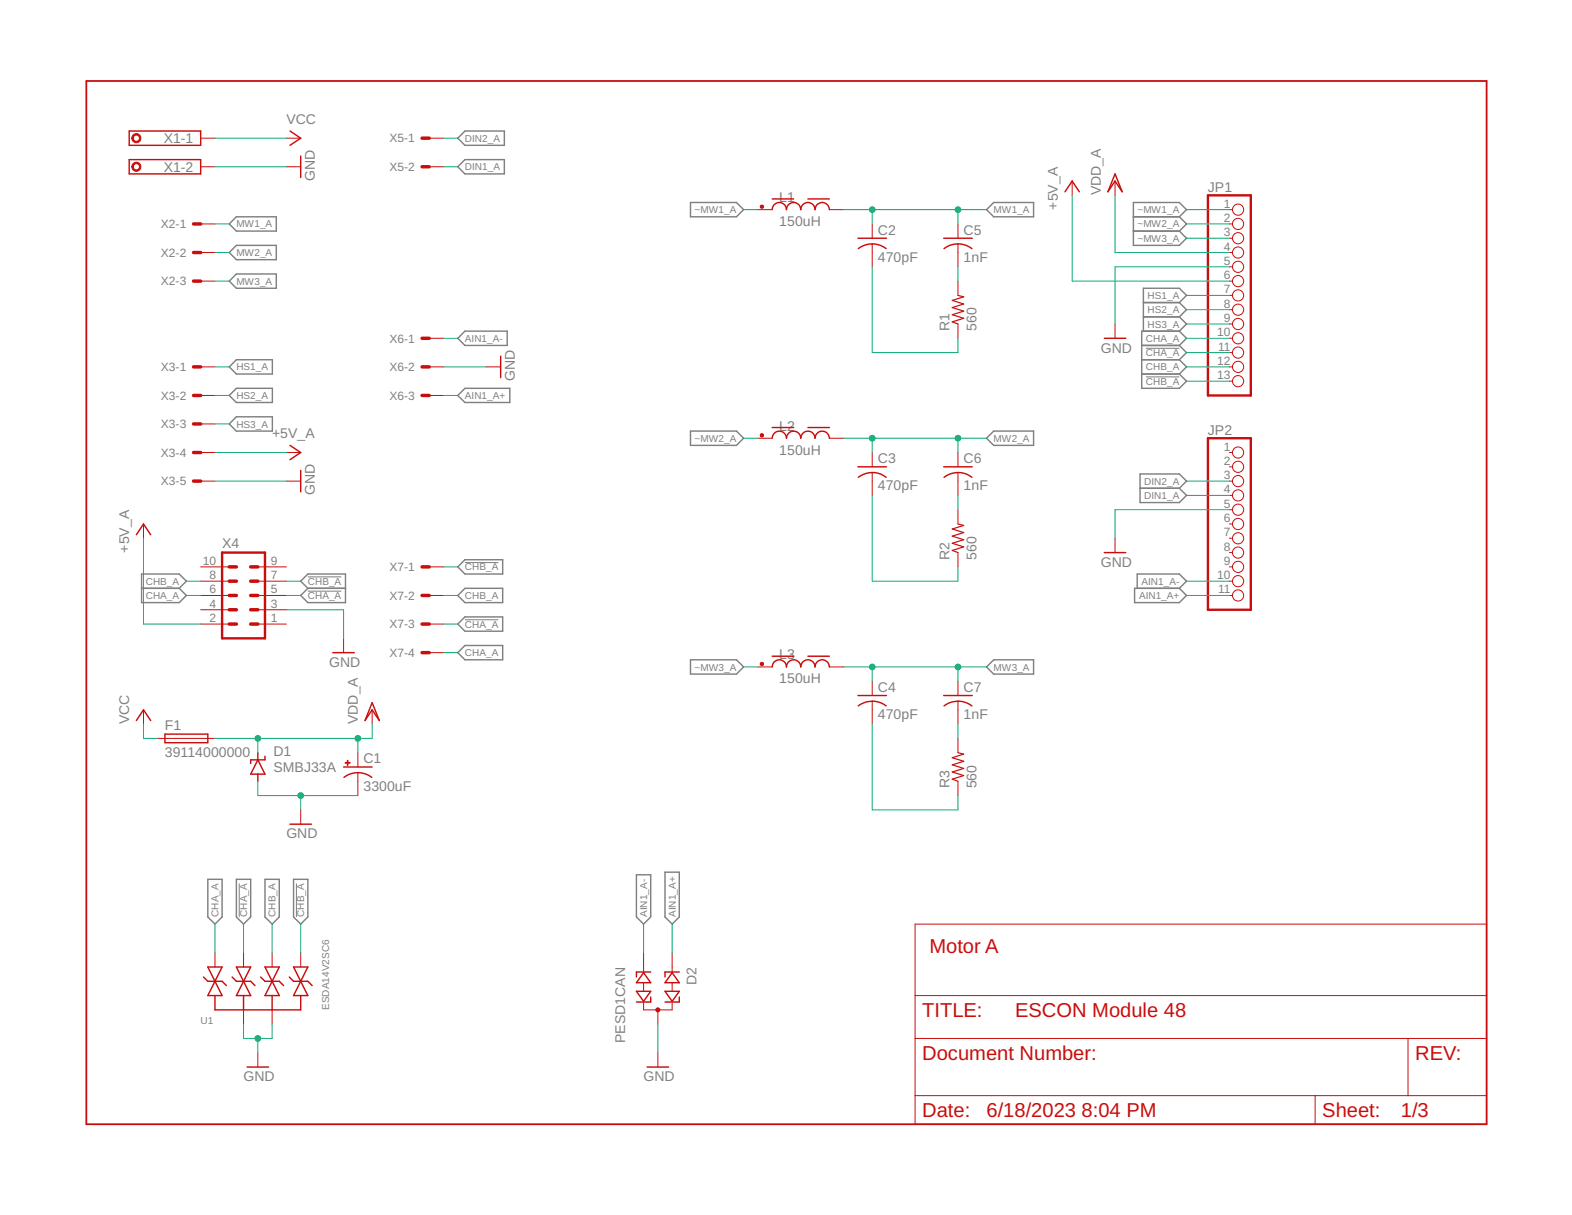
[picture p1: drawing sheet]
<svg xmlns="http://www.w3.org/2000/svg" width="279mm" height="216mm" viewBox="0 0 279 216" stroke-linecap="round" stroke-linejoin="round" font-family="sans-serif">
<g fill="none" stroke="#808080" stroke-width=".25">
<path d="M40.7 39.8l1.3-1.3h7.1v2.6h-7.1zM81.4 24.6l1.2-1.3h7v2.5h-7zM81.4 29.6l1.2-1.2h7v2.5h-7zM122.7 36h8.2l1.3 1.3-1.3 1.2h-8.2zM175.3 37.3l1.3-1.3h7.1v2.5h-7.1zM201.4 38.5h8.2M209.6 38.5l1.3-1.2-1.3-1.3h-8.2v7.6h8.2l1.3-1.3-1.3-1.2M209.6 38.5l1.3 1.3-1.3 1.3M40.7 44.9l1.3-1.3h7.1v2.5h-7.1zM40.7 50l1.3-1.3h7.1v2.5h-7.1zM82.6 58.8h7.5v2.6h-7.5l-1.2-1.3zM201.4 41.1h8.2"/>
<path d="M203.2 53.8h6.4M203.2 56.3h6.4M209.6 53.8l1.3-1.3-1.3-1.3h-6.4v7.6M209.6 58.8h-6.7v10.2h6.7l1.3-1.3-1.3-1.2M209.6 53.8l1.3 1.2-1.3 1.3M209.6 56.3l1.3 1.3-1.3 1.2M209.6 58.8l1.3 1.3-1.3 1.3M40.7 75.3l1.3-1.2h6.4v2.5h-6.4zM40.7 65.2l1.3-1.3h6.4v2.6h-6.4zM40.7 70.3l1.3-1.3h6.4v2.5h-6.4zM82.6 69h8v2.5h-8l-1.2-1.2zM122.7 76.6h8.2l1.3 1.3-1.3 1.2h-8.2z"/>
<path d="M175.3 77.9l1.3-1.3h7.1v2.5h-7.1zM202.9 63.9h6.7M202.9 66.5h6.7M202.9 61.4h6.7M209.6 61.4l1.3 1.3-1.3 1.2M209.6 63.9l1.3 1.3-1.3 1.3M202.6 84.2h7l1.3 1.3-1.3 1.3 1.3 1.2-1.3 1.3h-7zM202.6 86.8h7M25.2 104.5h6.7M25.2 102h6.7l1.2 1.3-1.2 1.2 1.2 1.3-1.2 1.3h-6.7zM53.4 103.3l1.3-1.3h6.7v5.1h-6.7l-1.3-1.3 1.3-1.3zM54.7 104.5h6.7"/>
<path d="M81.4 110.9l1.2-1.3h6.7v2.6h-6.7zM81.4 100.7l1.2-1.2h6.7v2.5h-6.7zM81.4 116l1.2-1.3h6.7v2.5h-6.7zM82.6 104.5h6.7v2.6h-6.7l-1.2-1.3zM122.7 117.2h8.2l1.3 1.3-1.3 1.3h-8.2zM175.3 118.5l1.3-1.3h7.1v2.6h-7.1zM201.7 104.5h7.9l1.3 1.3-1.3 1.3h-7.9zM202.1 104.5v-2.5h7.5l1.3 1.3-1.3 1.2M36.9 156.3h2.6v6.6l-1.3 1.3-1.3-1.3zM42 156.3h2.6v6.6l-1.3 1.3-1.3-1.3zM47.1 156.3h2.5v6.6l-1.2 1.3-1.3-1.3zM52.2 156.3h2.5v6.6l-1.3 1.3-1.2-1.3z"/>
<path d="M113.1 155.4h2.6v7.5l-1.3 1.3-1.3-1.3zM118.2 155h2.5v7.9l-1.2 1.3-1.3-1.3z"/>
</g>
<path d="M203.7 61.9h5.9M203.7 67h5.9M82.6 100h6M54.7 105.1h6M54.7 102.5h6M82.6 110.1h6M42.5 157v5.9M52.7 157v5.9" fill="none" stroke="#808080" stroke-width=".18"/>
<path d="M15.3 14.4h248.9v185.4h-248.9z" fill="none" stroke="#c90d0c" stroke-width=".32"/>
<g fill="none" stroke="#c90d0c" stroke-width=".18">
<path d="M35.7 39.8h2.5M35.7 24.6h2.5M35.7 29.6h2.5M50.9 24.6h2.5M50.9 29.6h2.5M76.3 24.6h2.5M76.3 29.6h2.5M134.7 37.3h2.5M147.4 37.3h2.5M155 39.8v2.5M170.3 39.8v2.5M190.6 32.2v2.5"/>
<path d="M198.2 32.2v2.5M218.5 37.3h.6M218.5 39.8h.6M35.7 44.9h2.5M35.7 50h2.5M155 43.3v4.1M170.3 43.3v4.1M170.3 50v2.5M170.3 57.6v2.5M198.2 57.6v2.5M218.5 42.3h.6M218.5 44.9h.6"/>
<path d="M218.5 47.4h.6M218.5 50h.6M218.5 52.5h.6M218.5 55h.6M218.5 57.6h.6M35.7 65.2h2.5M35.7 70.3h2.5M35.7 75.3h2.5M76.3 60.1h2.5M76.3 65.2h2.5M76.3 70.3h2.5M86.4 65.2h2.6"/>
<path d="M134.7 77.9h2.5M147.4 77.9h2.5M218.5 60.1h.6M218.5 62.7h.6M218.5 65.2h.6M218.5 67.7h.6M25.5 93.1v2.6M35.7 80.4h2.5M35.7 85.5h2.5M50.9 80.4h2.5M50.9 85.5h2.5M155 80.4v2.6"/>
<path d="M155 84v4M170.3 80.4v2.6M170.3 84v4M170.3 90.6v2.5M170.3 98.2v2.5M198.2 95.7v2.5M218.5 80.4h.6M218.5 83h.6M218.5 85.5h.6M218.5 88h.6M218.5 90.6h.6M218.5 93.1h.6"/>
<path d="M218.5 95.7h.6M218.5 98.2h.6M35.7 100.7h5M35.7 103.3h5M35.7 105.8h5M35.7 110.9h5M35.7 108.4h5M45.8 100.7h5.1M45.8 103.3h5.1M45.8 105.8h5.1M45.8 110.9h5.1M45.8 108.4h5.1"/>
<path d="M61.1 113.4v2.6M76.3 100.7h2.5M76.3 105.8h2.5M76.3 110.9h2.5M76.3 116h2.5M134.7 118.5h2.5M147.4 118.5h2.5M218.5 100.7h.6M218.5 103.3h.6M218.5 105.8h.6M25.5 126.1v2.6M28 131.2h10.2"/>
<path d="M63.6 133.8v2.5M63.6 137.3v4.1M66.1 126.1v2.6M155 121.1v2.5M155 124.6v4.1M170.3 121.1v2.5M170.3 124.6v4.1M170.3 131.2v2.6M170.3 138.8v2.6M53.4 143.9v2.6M38.2 169.3v2.5M43.3 169.3v2.5"/>
<path d="M43.3 179.5v2.5M48.4 169.3v2.5M48.4 179.5v2.5M53.4 169.3v2.5M114.4 178.2v1.3h5.1v-1.3M114.4 169.3v3.5M114.4 174.7v1.4M116.9 179.5v2.5M119.5 169.3v3.5M119.5 174.7v1.4M162.6 164.2h101.6v35.6h-101.6zM162.6 176.9h101.6"/>
<path d="M45.8 187.1v2.5M116.9 187.1v2.5M162.6 184.5h101.6M162.6 194.7h101.6M233.7 194.7v5.1M250.3 184.5v10.2"/>
<circle cx="220" cy="37.3" r=".99"/>
<circle cx="220" cy="39.8" r=".99"/>
<circle cx="220" cy="42.3" r=".99"/>
<circle cx="220" cy="50" r=".99"/>
<circle cx="220" cy="57.6" r=".99"/>
<circle cx="220" cy="44.9" r=".99"/>
<circle cx="220" cy="52.5" r=".99"/>
<circle cx="220" cy="47.4" r=".99"/>
<circle cx="220" cy="55" r=".99"/>
<circle cx="220" cy="60.1" r=".99"/>
<circle cx="220" cy="62.7" r=".99"/>
<circle cx="220" cy="67.7" r=".99"/>
<circle cx="220" cy="65.2" r=".99"/>
<circle cx="220" cy="95.7" r=".99"/>
<circle cx="220" cy="88" r=".99"/>
<circle cx="220" cy="98.2" r=".99"/>
<circle cx="220" cy="90.6" r=".99"/>
<circle cx="220" cy="93.1" r=".99"/>
<circle cx="220" cy="83" r=".99"/>
<circle cx="220" cy="80.4" r=".99"/>
<circle cx="220" cy="85.5" r=".99"/>
<circle cx="220" cy="103.3" r=".99"/>
<circle cx="220" cy="105.8" r=".99"/>
<circle cx="220" cy="100.7" r=".99"/>
</g>
<g fill="none" stroke="#c90d0c" stroke-width=".25">
<path d="M23 23.3h12.7v2.5h-12.7zM23 28.4h12.7v2.5h-12.7zM51.5 23.3l1.9 1.3-1.9 1.2M53.4 27.7v3.8M137.2 37.3a1.27 1.27 0 0 1 1.3-1.3 1.27 1.27 0 0 1 1.3 1.3 1.27 1.27 0 0 1 1.3-1.3 1.27 1.27 0 0 1 1.2 1.3 1.27 1.27 0 0 1 1.3-1.3 1.27 1.27 0 0 1 1.3 1.3 1.27 1.27 0 0 1 1.2-1.3 1.27 1.27 0 0 1 1.3 1.3M137.2 35.3h3.9M143.6 35.3h3.8M189.3 34.1l1.3-1.9 1.2 1.9M198.2 30.9l1.3 3.2-1.3-1.9-1.3 1.9zM152.5 42.3h5.1M155 43.3a4.2 4.2 0 0 1 2.5 .9M155 43.3a3.9 3.9 0 0 0-2.5 .9"/>
<path d="M167.7 42.3h5.1M170.3 43.3a4.2 4.2 0 0 1 2.4 .9M170.3 43.3a3.9 3.9 0 0 0-2.5 .9M51.5 79.1l1.9 1.3-1.9 1.3M89 63.3v3.8M137.2 77.9a1.27 1.27 0 0 1 1.3-1.3 1.27 1.27 0 0 1 1.3 1.3 1.27 1.27 0 0 1 1.3-1.3 1.27 1.27 0 0 1 1.2 1.3 1.27 1.27 0 0 1 1.3-1.3 1.27 1.27 0 0 1 1.3 1.3 1.27 1.27 0 0 1 1.2-1.3 1.27 1.27 0 0 1 1.3 1.3M137.2 76h3.9M143.6 76h3.8M196.3 60.1h3.8M24.2 95l1.3-1.9 1.3 1.9M53.4 83.6v3.8M152.5 83h5.1"/>
<path d="M152.5 84.8a4 4 0 0 1 5 0M167.7 83h5.1M167.8 84.8a4 4 0 0 1 4.9 0M196.3 98.2h3.8M59.2 116h3.8M137.2 118.5a1.27 1.27 0 0 1 1.3-1.3 1.27 1.27 0 0 1 1.3 1.3 1.27 1.27 0 0 1 1.3-1.3 1.27 1.27 0 0 1 1.2 1.3 1.27 1.27 0 0 1 1.3-1.3 1.27 1.27 0 0 1 1.3 1.3 1.27 1.27 0 0 1 1.2-1.3 1.27 1.27 0 0 1 1.3 1.3M137.2 116.6h3.9M143.6 116.6h3.8M24.2 128l1.3-1.9 1.3 1.9M29.3 130.5h7.6v1.5h-7.6zM45.8 135l1.3 2.6h-2.5zM45.8 133.8v1.2"/>
<path d="M45.8 137.6v1.2M47.1 134.4v.6h-2.5v.7M61.1 136.3h5M61.1 138.1a4 4 0 0 1 5 0M66.1 124.9l1.3 3.1-1.3-1.9-1.2 1.9zM152.5 123.6h5.1M152.5 125.4a4 4 0 0 1 5 0M167.7 123.6h5.1M167.8 125.4a4 4 0 0 1 4.9 0M51.5 146.5h3.9M36.2 173.6l.7 .8h2.6l.7 .7M36.9 171.8l2.6 5.1h-2.6l2.6-5.1z"/>
<path d="M38.2 176.9v2.6h15.2v-2.6M41.3 173.6l.7 .8h2.6l.7 .7M42 171.8h2.6l-2.6 5.1h2.6zM43.3 176.9v2.6M46.3 173.6l.8 .8h2.5l.8 .7M47.1 171.8h2.5l-2.5 5.1h2.5zM48.4 176.9v2.6M51.4 173.6l.8 .8h2.5l.8 .7M52.2 171.8h2.5l-2.5 5.1h2.5zM113.1 176.1h2.6l-1.3 1.8zM114.4 172.8l1.3 1.8h-2.6zM115.7 177.2v.9h-2.6"/>
<path d="M115.7 172.7h-2.6v.9M118.2 176.1h2.5l-1.2 1.8zM119.5 172.8l1.2 1.8h-2.5zM120.7 177.2v.9h-2.5M120.7 172.7h-2.5v.9M43.9 189.6h3.8M115 189.6h3.8"/>
</g>
<g fill="#c90d0c" stroke="#c90d0c" stroke-width=".18">
<path d="M61.3 135.5h.9v.1h-.9z"/>
<path d="M61.7 135.1h.1v.9h-.1z"/>
</g>
<g fill="#c90d0c" stroke="#c90d0c" stroke-width=".18">
<path d="M135.2 36.5h.4v.4h-.4z" fill-rule="evenodd"/>
<path d="M135.2 117.8h.4v.4h-.4z" fill-rule="evenodd"/>
<path d="M23.6 24a.81 .81 0 0 1 1.3 .1 .81 .81 0 0 1-.4 1.2 .81 .81 0 0 1-1.1-.7h.3a.56 .56 0 0 1 .8-.5 .56 .56 0 0 1 .1 .9 .56 .56 0 0 1-.9-.3v-.1h-.3z" fill-rule="evenodd"/>
<path d="M23.6 29.1a.81 .81 0 0 1 1.3 .1 .81 .81 0 0 1-.4 1.2 .81 .81 0 0 1-1.1-.8h.3a.56 .56 0 0 1 .8-.4 .56 .56 0 0 1 .1 .9 .56 .56 0 0 1-.9-.3v-.2h-.3z" fill-rule="evenodd"/>
<circle cx="116.9" cy="179.5" r=".36"/>
<circle cx="135.4" cy="77.4" r=".31"/>
</g>
<path d="M170.3 52.5l1 .2-2.1 .7 2.1 .6-2.1 .7 2.1 .6-2.1 .6 2.1 .7-2.1 .6 1.1 .4M170.3 93.1l1 .3-2.1 .6 2.1 .6-2.1 .7 2.1 .6-2.1 .6 2.1 .7-2.1 .6 1.1 .4M170.3 133.8l1 .2-2.1 .6 2.1 .7-2.1 .6 2.1 .6-2.1 .7 2.1 .6-2.1 .7 1.1 .3" fill="none" stroke="#c90d0c" stroke-width=".21"/>
<path d="M214.7 34.7h7.6v35.6h-7.6zM214.7 77.9h7.6v30.5h-7.6zM39.5 98.2h7.6v15.2h-7.6z" fill="none" stroke="#c90d0c" stroke-width=".42"/>
<g fill="none" stroke="#c90d0c" stroke-width=".61">
<path d="M34.4 39.8h1.3M75 29.6h1.3M75 24.6h1.3M34.4 44.9h1.3M34.4 50h1.3M34.4 65.2h1.3M34.4 70.3h1.3M34.4 75.3h1.3M75 65.2h1.3M75 70.3h1.3M75 60.1h1.3M34.4 80.4h1.3"/>
<path d="M34.4 85.5h1.3M40.7 100.7h1.3M40.7 103.3h1.3M40.7 105.8h1.3M40.7 108.4h1.3M40.7 110.9h1.3M44.6 100.7h1.2M44.6 103.3h1.2M44.6 105.8h1.2M44.6 108.4h1.2M44.6 110.9h1.2M75 100.7h1.3"/>
<path d="M75 105.8h1.3M75 110.9h1.3M75 116h1.3"/>
</g>
<g fill="none" stroke="#0dab76" stroke-width=".18">
<path d="M38.2 39.8h2.5M38.2 29.6h12.7M38.2 24.6h12.7M78.8 29.6h2.6M78.8 24.6h2.6M132.2 37.3h2.5M149.9 37.3h25.4M155 37.3v2.5M170.3 37.3v2.5M190.6 34.7v15.3h27.9M198.2 34.7v10.2h20.3M210.9 39.8h7.6"/>
<path d="M210.9 37.3h7.6M38.2 44.9h2.5M38.2 50h2.5M155 47.4v15.3h15.3v-2.6M170.3 47.4v2.6M210.9 52.5h7.6M210.9 55h7.6M210.9 57.6h7.6M210.9 42.3h7.6M218.5 47.4h-20.3v10.2M38.2 65.2h2.5M38.2 70.3h2.5"/>
<path d="M38.2 75.3h2.5M78.8 65.2h7.6M78.8 70.3h2.6M78.8 60.1h2.6M132.2 77.9h2.5M149.9 77.9h25.4M155 77.9v2.5M170.3 77.9v2.5M210.9 65.2h7.6M210.9 62.7h7.6M210.9 60.1h7.6M210.9 67.7h7.6"/>
<path d="M25.5 95.7v15.2h10.2M38.2 85.5h12.7M38.2 80.4h12.7M155 88v15.3h15.3v-2.6M170.3 88v2.6M210.9 88h7.6M210.9 85.5h7.6M218.5 90.6h-20.3v5.1M33.1 105.8h2.6M33.1 103.3h2.6M50.9 105.8h2.5M50.9 103.3h2.5"/>
<path d="M50.9 108.4h10.2v5M78.8 105.8h2.6M78.8 110.9h2.6M78.8 116h2.6M78.8 100.7h2.6M132.2 118.5h2.5M149.9 118.5h25.4M155 118.5v2.6M170.3 118.5v2.6M210.9 105.8h7.6M210.9 103.3h7.6M25.5 128.7v2.5h2.5"/>
<path d="M45.8 131.2v2.6M45.8 138.8v2.6h17.8M63.6 131.2v2.6M66.1 128.7v2.5h-27.9M155 128.7v15.2h15.3v-2.5M170.3 128.7v2.5M53.4 141.4v2.5M38.2 164.2v5.1M43.3 164.2v5.1M48.4 164.2v5.1M53.4 164.2v5.1M114.4 164.2v5.1"/>
<path d="M119.5 164.2v5.1M43.3 182v2.5h5.1v-2.5M45.8 184.5v2.6M116.9 182v5.1"/>
</g>
<g fill="#0dab76" stroke="#0dab76" stroke-width=".18">
<circle cx="155" cy="37.3" r=".51"/>
<circle cx="170.3" cy="37.3" r=".51"/>
<circle cx="155" cy="77.9" r=".51"/>
<circle cx="170.3" cy="77.9" r=".51"/>
<circle cx="155" cy="118.5" r=".51"/>
<circle cx="170.3" cy="118.5" r=".51"/>
<circle cx="45.8" cy="131.2" r=".51"/>
<circle cx="63.6" cy="131.2" r=".51"/>
<circle cx="53.4" cy="141.4" r=".51"/>
<circle cx="45.8" cy="184.5" r=".51"/>
</g>
<g font-size="3.6" fill="#c90d0c">
<text x="165.2" y="169.3">Motor A</text>
<text x="163.9" y="180.7">TITLE:</text>
<text x="180.4" y="180.7">ESCON Module 48</text>
<text x="163.9" y="188.3">Document Number:</text>
<text x="251.5" y="188.3">REV:</text>
<text x="163.9" y="198.5">Date:</text>
<text x="175.3" y="198.5">6/18/2023</text>
<text x="192.2" y="198.5">8:04 PM</text>
<text x="235" y="198.5">Sheet:</text>
<text x="249" y="198.5">1/3</text>
</g>
<g font-size="2.5" fill="#808080">
<text x="50.9" y="22">VCC</text>
<text x="29.1" y="25.4">X1-1</text>
<text x="29.1" y="30.5">X1-2</text>
<text x="56" y="32.2" transform="rotate(-90 56 32.2)">GND</text>
<text x="138.5" y="35.9">L1</text>
<text x="195.7" y="34.7" transform="rotate(-90 195.7 34.7)">VDD_A</text>
<text x="214.7" y="34.1">JP1</text>
<text x="138.5" y="40.2">150uH</text>
<text x="156" y="41.7">C2</text>
<text x="171.3" y="41.7">C5</text>
<text x="188" y="37.3" transform="rotate(-90 188 37.3)">+5V_A</text>
<text x="156" y="46.5">470pF</text>
<text x="171.3" y="46.5">1nF</text>
<text x="168.8" y="58.8" transform="rotate(-90 168.8 58.8)">R1</text>
<text x="173.6" y="58.8" transform="rotate(-90 173.6 58.8)">560</text>
<text x="195.7" y="62.6">GND</text>
<text x="91.5" y="67.7" transform="rotate(-90 91.5 67.7)">GND</text>
<text x="48.4" y="77.9">+5V_A</text>
<text x="138.5" y="76.5">L2</text>
<text x="214.7" y="77.2">JP2</text>
<text x="138.5" y="80.8">150uH</text>
<text x="156" y="82.3">C3</text>
<text x="171.3" y="82.3">C6</text>
<text x="56" y="88" transform="rotate(-90 56 88)">GND</text>
<text x="156" y="87.1">470pF</text>
<text x="171.3" y="87.1">1nF</text>
<text x="23" y="98.2" transform="rotate(-90 23 98.2)">+5V_A</text>
<text x="39.5" y="97.4">X4</text>
<text x="168.8" y="99.5" transform="rotate(-90 168.8 99.5)">R2</text>
<text x="173.6" y="99.5" transform="rotate(-90 173.6 99.5)">560</text>
<text x="195.7" y="100.7">GND</text>
<text x="58.5" y="118.5">GND</text>
<text x="138.5" y="117.1">L3</text>
<text x="138.5" y="121.4">150uH</text>
<text x="156" y="123">C4</text>
<text x="171.3" y="123">C7</text>
<text x="23" y="128.7" transform="rotate(-90 23 128.7)">VCC</text>
<text x="29.3" y="129.7">F1</text>
<text x="63.6" y="128.7" transform="rotate(-90 63.6 128.7)">VDD_A</text>
<text x="156" y="127.8">470pF</text>
<text x="171.3" y="127.8">1nF</text>
<text x="29.3" y="134.5">39114000000</text>
<text x="48.6" y="137.2">SMBJ33A</text>
<text x="48.6" y="134.4">D1</text>
<text x="64.6" y="135.7">C1</text>
<text x="64.6" y="140.5">3300uF</text>
<text x="168.8" y="140.1" transform="rotate(-90 168.8 140.1)">R3</text>
<text x="173.6" y="140.1" transform="rotate(-90 173.6 140.1)">560</text>
<text x="50.9" y="149">GND</text>
<text x="123.8" y="175" transform="rotate(-90 123.8 175)">D2</text>
<text x="111.1" y="185.3" transform="rotate(-90 111.1 185.3)">PESD1CAN</text>
<text x="43.3" y="192.2">GND</text>
<text x="114.4" y="192.2">GND</text>
</g>
<g font-size="2.1" fill="#808080">
<text x="69.2" y="25.3">X5-1</text>
<text x="69.2" y="30.4">X5-2</text>
<text x="28.6" y="40.6">X2-1</text>
<text x="217.5" y="36.9">1</text>
<text x="217.5" y="39.4">2</text>
<text x="217.5" y="42">3</text>
<text x="28.6" y="45.6">X2-2</text>
<text x="217.5" y="44.5">4</text>
<text x="217.5" y="47.1">5</text>
<text x="28.6" y="50.7">X2-3</text>
<text x="217.5" y="49.6">6</text>
<text x="217.5" y="52.1">7</text>
<text x="216.3" y="59.7">10</text>
<text x="217.5" y="54.7">8</text>
<text x="217.5" y="57.2">9</text>
<text x="28.6" y="65.9">X3-1</text>
<text x="69.2" y="60.9">X6-1</text>
<text x="69.2" y="65.9">X6-2</text>
<text x="216.3" y="64.8">12</text>
<text x="216.5" y="62.3">11</text>
<text x="28.6" y="71">X3-2</text>
<text x="69.2" y="71">X6-3</text>
<text x="216.3" y="67.4">13</text>
<text x="28.6" y="76.1">X3-3</text>
<text x="28.6" y="81.2">X3-4</text>
<text x="217.5" y="80.1">1</text>
<text x="217.5" y="82.6">2</text>
<text x="28.6" y="86.3">X3-5</text>
<text x="217.5" y="85.1">3</text>
<text x="217.5" y="87.7">4</text>
<text x="217.5" y="90.2">5</text>
<text x="217.5" y="92.8">6</text>
<text x="217.5" y="95.3">7</text>
<text x="36" y="100.4">10</text>
<text x="48.2" y="100.4">9</text>
<text x="69.2" y="101.5">X7-1</text>
<text x="217.5" y="97.8">8</text>
<text x="217.5" y="100.4">9</text>
<text x="37.2" y="108">4</text>
<text x="37.2" y="105.5">6</text>
<text x="37.2" y="102.9">8</text>
<text x="48.2" y="108">3</text>
<text x="48.2" y="105.5">5</text>
<text x="48.2" y="102.9">7</text>
<text x="69.2" y="106.6">X7-2</text>
<text x="216.3" y="102.9">10</text>
<text x="216.5" y="105.5">11</text>
<text x="37.2" y="110.5">2</text>
<text x="48.2" y="110.5">1</text>
<text x="69.2" y="111.7">X7-3</text>
<text x="69.2" y="116.7">X7-4</text>
</g>
<g font-size="1.8" fill="#808080">
<text x="82.6" y="25.2">DIN2_A</text>
<text x="82.6" y="30.3">DIN1_A</text>
<text x="42" y="40.4">MW1_A</text>
<text x="123.5" y="37.9">~MW1_A</text>
<text x="176.6" y="37.9">MW1_A</text>
<text x="202.2" y="37.9">~MW1_A</text>
<text x="202.2" y="40.4">~MW2_A</text>
<text x="42" y="45.5">MW2_A</text>
<text x="202.2" y="43">~MW3_A</text>
<text x="42" y="50.6">MW3_A</text>
<text x="204" y="53.1">HS1_A</text>
<text x="204" y="55.7">HS2_A</text>
<text x="204" y="58.2">HS3_A</text>
<text x="42" y="65.8">HS1_A</text>
<text x="82.6" y="60.7">AIN1_A-</text>
<text x="203.7" y="63.3">CHA_A</text>
<text x="203.7" y="60.7">CHA_A</text>
<text x="203.7" y="65.8">CHB_A</text>
<text x="42" y="70.9">HS2_A</text>
<text x="82.6" y="70.9">AIN1_A+</text>
<text x="203.7" y="68.4">CHB_A</text>
<text x="42" y="76">HS3_A</text>
<text x="123.5" y="78.5">~MW2_A</text>
<text x="176.6" y="78.5">MW2_A</text>
<text x="203.4" y="88.7">DIN1_A</text>
<text x="203.4" y="86.1">DIN2_A</text>
<text x="82.6" y="101.4">CHB_A</text>
<text x="25.9" y="106.4">CHA_A</text>
<text x="25.9" y="103.9">CHB_A</text>
<text x="54.7" y="106.4">CHA_A</text>
<text x="54.7" y="103.9">CHB_A</text>
<text x="82.6" y="106.4">CHB_A</text>
<text x="202.4" y="106.4">AIN1_A+</text>
<text x="202.9" y="103.9">AIN1_A-</text>
<text x="82.6" y="111.5">CHA_A</text>
<text x="82.6" y="116.6">CHA_A</text>
<text x="123.5" y="119.1">~MW3_A</text>
<text x="176.6" y="119.1">MW3_A</text>
<text x="38.8" y="163" transform="rotate(-90 38.8 163)">CHA_A</text>
<text x="43.9" y="163" transform="rotate(-90 43.9 163)">CHA_A</text>
<text x="49" y="163" transform="rotate(-90 49 163)">CHB_A</text>
<text x="54.1" y="163" transform="rotate(-90 54.1 163)">CHB_A</text>
<text x="115" y="163" transform="rotate(-90 115 163)">AIN1_A-</text>
<text x="120.1" y="163" transform="rotate(-90 120.1 163)">AIN1_A+</text>
<text x="58.5" y="179.5" transform="rotate(-90 58.5 179.5)">ESDA14V2SC6</text>
<text x="35.7" y="182">U1</text>
</g>
</svg>
